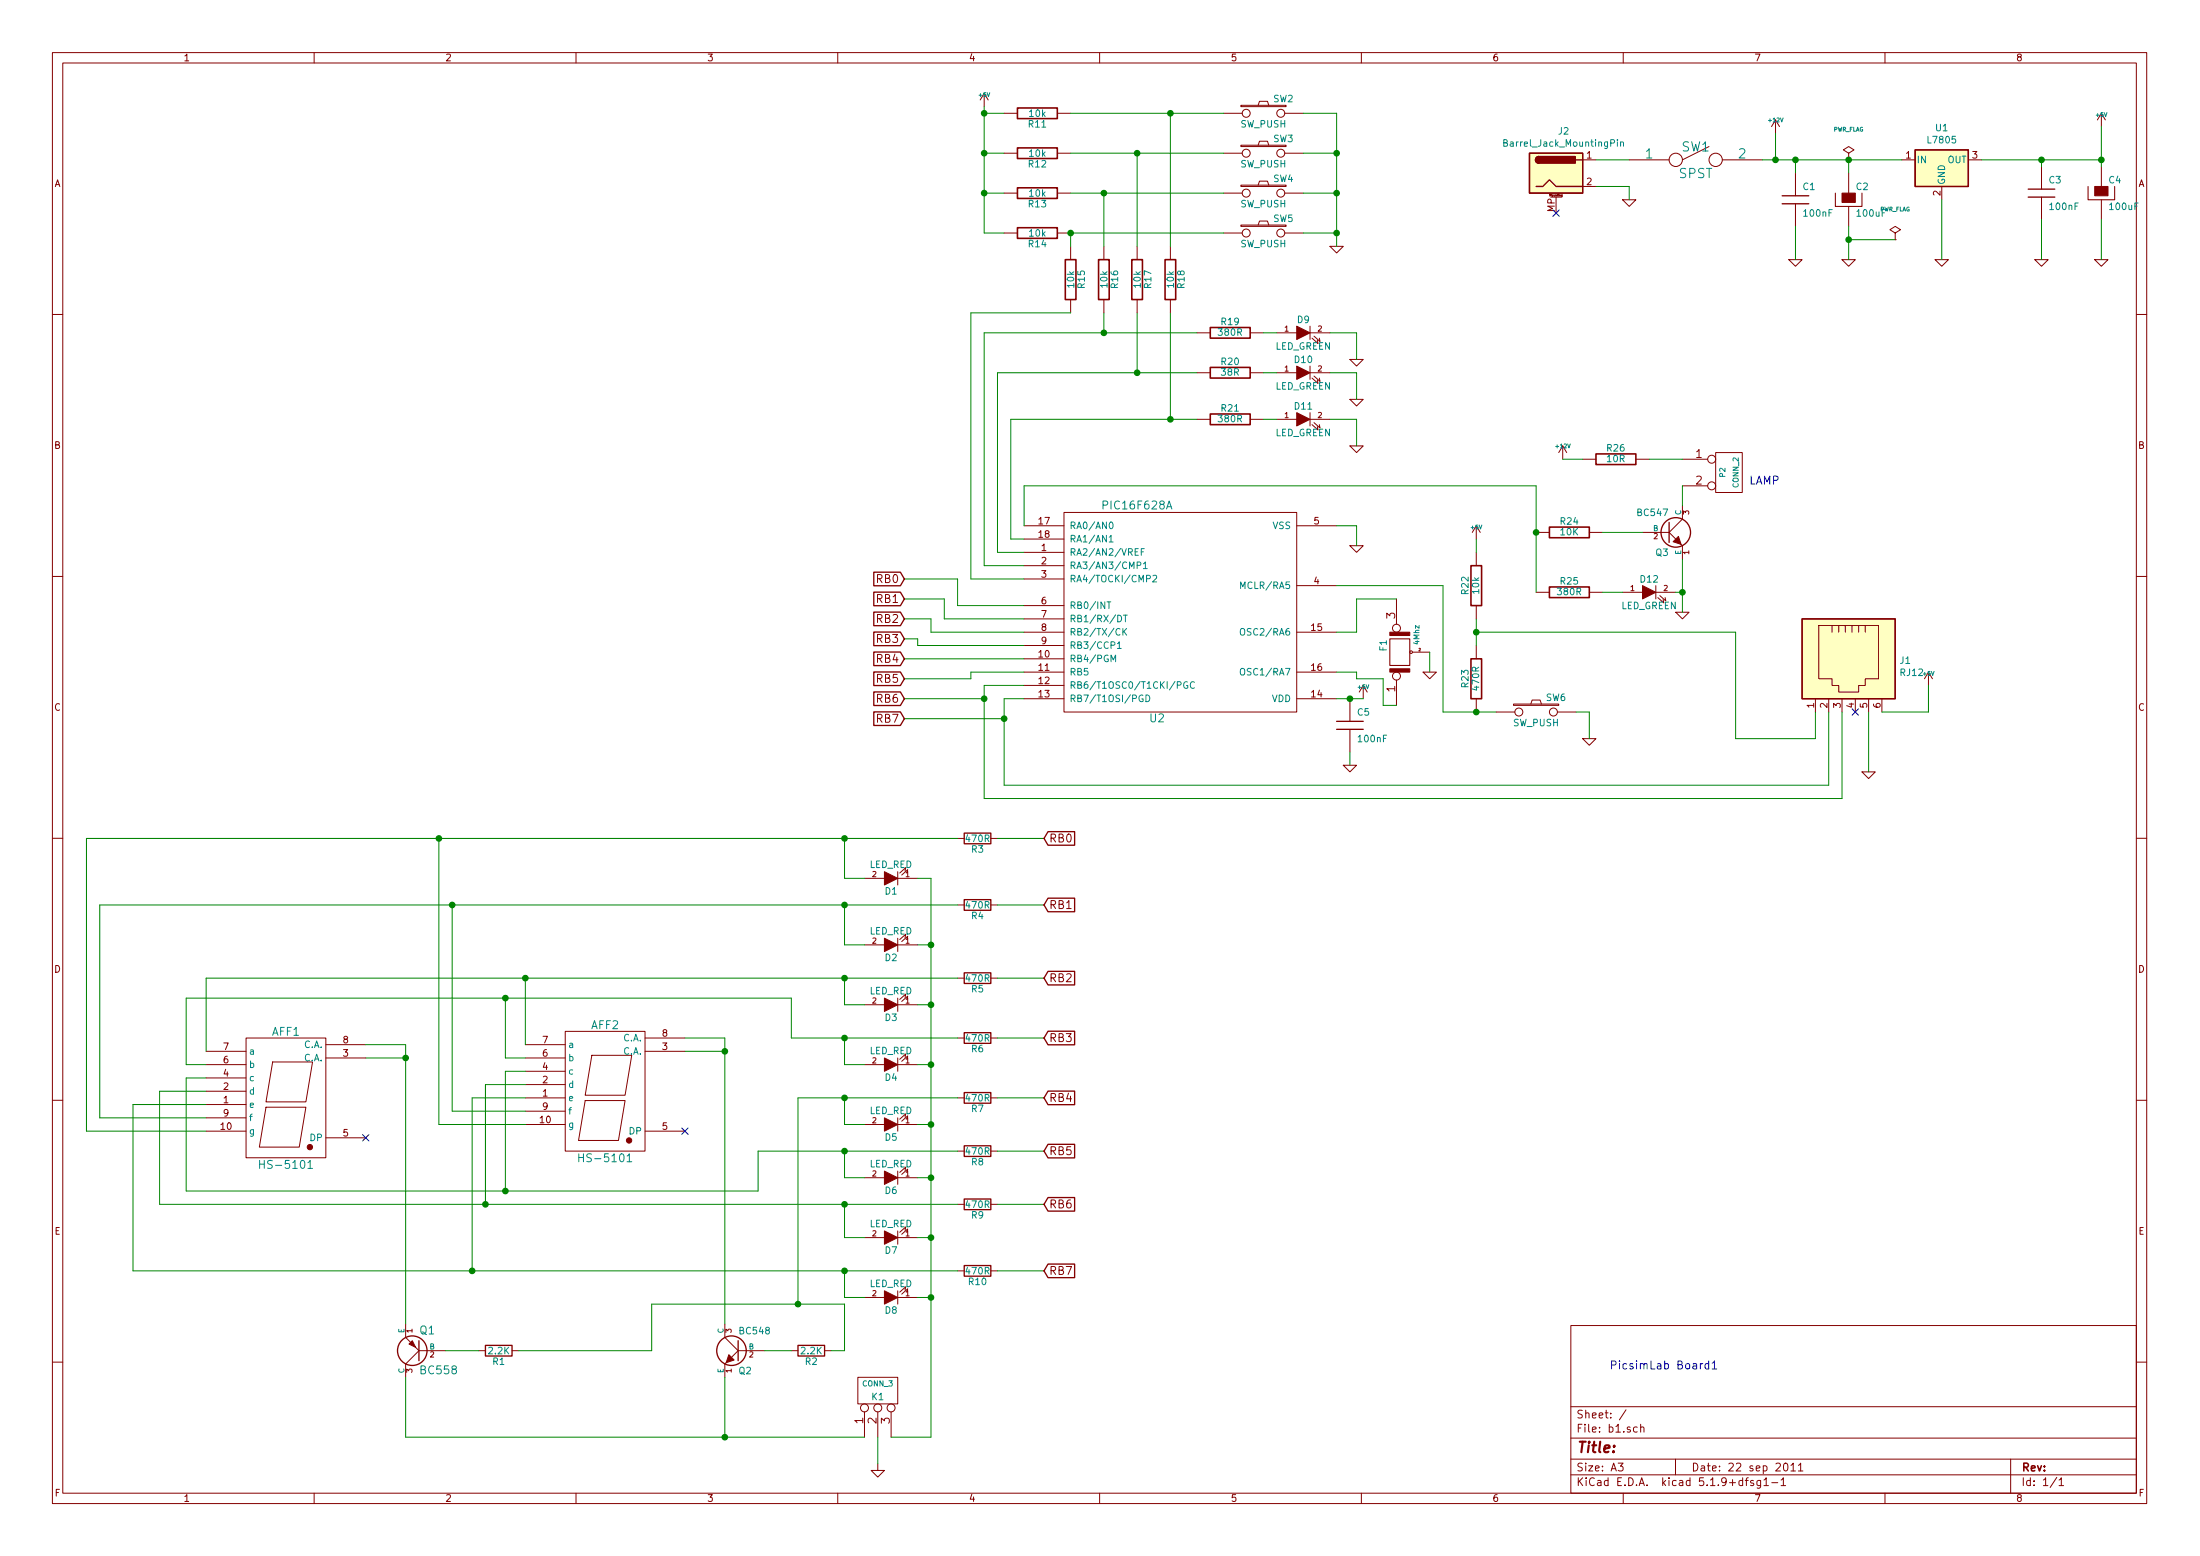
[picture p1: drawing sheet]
<svg xmlns="http://www.w3.org/2000/svg" width="420mm" height="297mm" viewBox="0 0 420 297" stroke-linecap="round" stroke-linejoin="round" font-family="sans-serif">
<g fill="none" stroke="#840000" stroke-width=".19">
<path d="M10 10h400v277h-400zM12 12h396v273.1h-396zM60 10v2M110 10v2M160 10v2M188 17.8l-.8 1.3M188 17.8v2.6M188 17.8l.7 1.3M210 10v2M260 10v2M310 10v2M360 10v2"/>
<path d="M191.8 36.9h2.5M191.8 21.6h2.5M191.8 29.2h2.5M201.9 36.9h2.6M201.9 21.6h2.6M201.9 29.2h2.6M233.7 36.9h3.5M233.7 21.6h3.5M233.7 29.2h3.5M237 20.1h8.6v.3h-8.6zM237 27.7h8.6v.3h-8.6zM237 35.3h8.6v.3h-8.6z"/>
<path d="M240.3 20.1l.2-.8h1.6l.2 .8M240.3 27.7l.2-.7h1.6l.2 .7M240.3 35.3l.2-.7h1.6l.2 .7M245.4 36.9h3.5M245.4 21.6h3.5M245.4 29.2h3.5M296.2 37.6h2M297.2 37.6v3.1M298.3 37.2v.4h-.1M298.3 37.2l-.1 .1 .1 .2M302.3 30.5h2.5M302.3 35.6h2.5"/>
<path d="M309.9 38.1h2.5l-1.3 1.3zM311.1 30.5h7.7M326.4 28l-5.1 2.5M328.9 30.5h7.6M339.1 22.9l-.8 1.3M339.1 22.9v2.5M339.1 22.9l.8 1.3M342.9 33.1v4.3M342.9 38.9v4.3M353.1 29.2l1-.6-1-.6-1.1 .6 1.1 .6v1.3M353.1 30.5h.1M353.1 33.1v3.8"/>
<path d="M353.1 39.4v3.8M363.2 30.5h2.6M370.8 35.6v2.5M375.9 30.5h2.6M389.9 31.8v4.3M389.9 37.6v4.3M401.3 21.6l-.7 1.3M401.3 21.6v2.6M401.3 31.8v3.8M401.3 38.1v3.8M401.3 21.6l.8 1.3M191.8 44.5h2.5"/>
<path d="M201.9 44.5h2.6M204.5 47v2.6M204.5 57.2v2.5M210.8 47v2.6M210.8 57.2v2.5M217.2 47v2.6M217.2 57.2v2.5M223.5 47v2.6M223.5 57.2v2.5M233.7 44.5h3.5M237 43h8.6v.2h-8.6zM240.3 43l.2-.8h1.6l.2 .8"/>
<path d="M245.4 44.5h3.5M254 47h2.5l-1.2 1.3zM341.6 49.6h2.6l-1.3 1.2zM351.8 49.6h2.5l-1.2 1.2zM361.9 44.5l1.1-.6-1.1-.7-1 .7 1 .6v1.3M361.9 45.8h.1M369.6 49.6h2.5l-1.3 1.2zM388.6 49.6h2.6l-1.3 1.2zM400 49.6h2.6l-1.3 1.2zM10 60h2M228.6 63.5h2.5M228.6 71.2h2.5"/>
<path d="M238.8 63.5h2.5M238.8 71.2h2.5M243.8 63.5h3.8M243.8 71.2h3.8M250.2 62.3v2.5M250.2 69.9v2.5M250.2 78.8v2.5M250.2 63.5h3.8M250.2 71.2h3.8M250.6 64.6l1.1 1-.1-.7M250.6 72.2l1.1 1-.1-.6M251 64.2l1.1 1-.1-.6"/>
<path d="M251 71.8l1.1 1-.1-.6M257.8 68.6h2.5l-1.2 1.3zM257.8 76.2h2.5l-1.2 1.3zM408 60h2M203.2 97.8h44.4v38.1h-44.4zM228.6 80h2.5M238.8 80h2.5M243.8 80h3.8M250.2 80h3.8M250.6 81.1l1.1 1-.1-.7M251 80.7l1.1 1-.1-.6M257.8 85.1h2.5l-1.2 1.3z"/>
<path d="M298.4 85.1l-.7 1.3M298.4 85.1v2.6M298.4 85.1l.8 1.3M302.3 87.7h2.5M312.4 87.7h2.6M321.3 87.7h4.8M321.3 92.7h4.8M321.3 96.6v2.5l-2.5 2.5M327.7 86.4h5v7.6h-5zM10 110h2M195.6 105.4h7.6M195.6 100.4h7.6"/>
<path d="M195.6 102.9h7.6M195.6 108h7.6M195.6 110.5h7.6M195.6 115.6h7.6M195.6 118.1h7.6M247.6 100.4h7.7M247.6 111.8h7.7M257.8 104.2h2.5l-1.2 1.2zM266.7 114.3v4.9M281.9 100.4l-.7 1.2M281.9 100.4v2.5M281.9 105.4v2.6"/>
<path d="M281.9 115.6v2.5M281.9 100.4l.8 1.2M293.4 101.6h2.5M293.4 113.1h2.5M303.5 101.6h2.6M303.5 113.1h2.6M309.9 113.1h3.8M313.7 101.6h5.1M316.2 111.8v2.5M316.2 113.1h3.8M316.6 114.1l1.2 1-.2-.6M317 113.7l1.1 1-.1-.6"/>
<path d="M318.8 101.6l1.2 1.3M320 116.9h2.6l-1.3 1.2zM321.1 103.9l.2 .3v2.5M347.3 119.4h11.5v10.2h-2.6v1.2h-1.2v1.3h-3.8v-1.3h-1.3v-1.2h-2.6zM349.9 119.4v1.3M351.2 119.4v1.3M352.4 119.4v1.3M353.7 119.4v1.3M355 119.4v1.3M356.2 119.4v1.3M408 110h2M195.6 125.8h7.6"/>
<path d="M195.6 128.3h7.6M195.6 130.8h7.6M195.6 133.4h7.6M195.6 120.7h7.6M195.6 123.2h7.6M247.6 128.3h7.7M247.6 133.4h7.7M247.6 120.7h7.7M257.8 133.4v4.3M257.8 139.2v4.3M260.3 130.8l-.7 1.3M260.3 130.8v2.6"/>
<path d="M260.3 130.8l.8 1.3M266.7 129.8v4.9M269.7 124.5h3.3M271.8 128.3h2.5l-1.3 1.3zM281.9 123.2v2.6M281.9 133.4v2.5M285.7 135.9h3.6M289.1 134.4h8.6v.3h-8.6zM292.4 134.4l.2-.8h1.5l.3 .8M297.4 135.9h3.6M346.7 133.4v2.5M349.2 133.4v2.5"/>
<path d="M351.8 133.4v2.5M354.3 133.4v2.5M356.9 133.4v2.5M359.4 133.4v2.5M368.3 128.3l-.8 1.3M368.3 128.3v2.5M368.3 128.3l.8 1.3M256.5 146.1h2.6l-1.3 1.3zM302.3 141h2.5l-1.3 1.3zM355.6 147.4h2.5l-1.2 1.2zM10 160h2M165.1 167.7h3.8"/>
<path d="M171.4 166.4v2.5M171.4 179.1v2.5M171.4 167.7h3.9M172.8 166.3l.2-.7-1.2 1.1M172.8 179l.2-.7-1.2 1.1M173.2 166.7l.2-.7-1.2 1M173.2 179.4l.2-.7-1.2 1M182.9 160.1h1.2M182.9 172.8h1.2M189.2 160.1h1.3M189.2 172.8h1.3M408 160h2"/>
<path d="M47 198.2h15.2v22.8h-15.2zM62.2 199.4h7.6M100.3 199.4h7.6M107.9 196.9h15.3v22.8h-15.3zM123.2 198.2h7.6M165.1 180.4h3.8M165.1 191.8h3.8M171.4 190.5v2.6M171.4 180.4h3.9M171.4 191.8h3.9M172.8 190.4l.2-.6-1.2 1M173.2 190.8l.2-.6-1.2 1"/>
<path d="M182.9 198.2h1.2M182.9 186.7h1.2M189.2 198.2h1.3M189.2 186.7h1.3M10 210h2M39.4 200.7h7.6M39.4 215.9h7.6M39.4 210.9h7.6M39.4 208.3h7.6M39.4 205.8h7.6M39.4 203.2h7.6M39.4 213.4h7.6"/>
<path d="M50.8 211.4h7.6l-1.3 7.6h-7.6zM52.1 202.7h7.6l-1.3 7.6h-7.6zM62.2 202h7.6M62.2 217.2h7.6M100.3 209.6h7.6M100.3 214.7h7.6M100.3 207h7.6M100.3 204.5h7.6M100.3 202h7.6M100.3 212.1h7.6M111.8 210.1h7.6l-1.3 7.6h-7.6zM113 201.5h7.6l-1.2 7.6h-7.6z"/>
<path d="M123.2 200.7h7.6M123.2 215.9h7.6M165.1 214.7h3.8M165.1 203.2h3.8M171.4 202v2.5M171.4 213.4v2.5M171.4 214.7h3.9M171.4 203.2h3.9M172.8 201.8l.2-.6-1.2 1M172.8 213.3l.2-.7-1.2 1.1M173.2 202.2l.2-.6-1.2 1M173.2 213.7l.2-.7-1.2 1"/>
<path d="M182.9 209.6h1.2M182.9 219.7h1.2M189.2 209.6h1.3M189.2 219.7h1.3M408 210h2M165.1 224.8h3.8M165.1 236.3h3.8M171.4 223.6v2.5M171.4 235v2.5M171.4 224.8h3.9M171.4 236.3h3.9M172.8 223.4l.2-.6-1.2 1"/>
<path d="M172.8 234.9l.2-.7-1.2 1M173.2 223.8l.2-.6-1.2 1M173.2 235.2l.2-.6-1.2 1M182.9 229.9h1.2M189.2 229.9h1.3M77.5 252.8v2.5l.9 .9M79.4 257.2l.6 .6M80 257.8h5.1M80 257.8l-2.5 2.6v2.5M91.4 257.8h1.3M97.8 257.8h1.3M138.4 252.8v2.5l2.6 2.5"/>
<path d="M141 257.8l-1.3 1.3M141 257.8h5M151.1 257.8h1.3M157.5 257.8h1.2M165.1 247.7h3.8M171.4 246.4v2.6M171.4 247.7h3.9M172.8 246.3l.2-.6-1.2 1M173.2 246.7l.2-.7-1.2 1.1M182.9 242.6h1.2M189.2 242.6h1.3M300 253h108v32.1h-108z"/>
<path d="M10 260h2M138.7 260.1l-.3 .3v2.5M163.8 262.9h7.6v5.1h-7.6zM165.1 269.5v4.9M167.6 279.4v1.3h1.3l-1.3 1.3-1.2-1.3h1.2M167.6 269.5v4.9M170.2 269.5v4.9M300 278.5h108M300 274.5h108M300 268.5h108M309 279.3h1l-.5 .6 .4 .1v.7l-.2 .1-.7-.1M310.5 269.1l-1.2 2"/>
<path d="M312.7 272.5l-.4-.1-.3 .3v.6l.3 .1 .4-.1M313.3 272.5l.2-.1 .4 .1 .1 .9M313.3 271.9v1.5M320 278.5v3M340.7 279.5l.4-.2a.94 .94 0 0 1 0 1.5l-.4-.3-.1-.6zM342 279.7l.5-.4v1.5M343.5 279.7l.4-.4v1.5M384 278.5v6.6M408 260h2M60 285.1v1.9M110 285.1v1.9M160 285.1v1.9"/>
<path d="M210 285.1v1.9M260 285.1v1.9M300 281.5h108M310 285.1v1.9M333.3 282.6h.6M333.9 282.1l-.4 .2v1.3M334.9 282.7l-.4-.1-.2 .2 .1 .2 .5 .2v.3h-.6M336.2 282.6v1.2l-.3 .3-.3-.1M336.2 282.7l-.4-.1-.3 .3 .1 .6 .2 .1 .4-.1M336.9 282.5l.4-.4v1.5M336.9 283.6h.8M338.4 283h1.1"/>
<path d="M340.2 282.5l.4-.4v1.5M340.2 283.6h.8M342 280.8h.9M343.5 280.8h.8M360 285.1v1.9M392.8 282l-1.3 2M393.2 282.5l.5-.4v1.5M393.2 283.6h.9"/>
<circle cx="238" cy="36.9" r=".76"/>
<circle cx="238" cy="21.6" r=".76"/>
<circle cx="238" cy="29.2" r=".76"/>
<circle cx="244.6" cy="36.9" r=".76"/>
<circle cx="244.6" cy="21.6" r=".76"/>
<circle cx="244.6" cy="29.2" r=".76"/>
<circle cx="320" cy="30.5" r="1.27"/>
<circle cx="327.7" cy="30.5" r="1.27"/>
<circle cx="238" cy="44.5" r=".76"/>
<circle cx="244.6" cy="44.5" r=".76"/>
<circle cx="326.9" cy="87.7" r=".76"/>
<circle cx="326.9" cy="92.7" r=".76"/>
<circle cx="266.7" cy="119.9" r=".76"/>
<circle cx="266.7" cy="129.1" r=".76"/>
<circle cx="269.5" cy="124.5" r=".25"/>
<circle cx="290.1" cy="135.9" r=".76"/>
<circle cx="296.7" cy="135.9" r=".76"/>
<circle cx="165.1" cy="268.8" r=".76"/>
<circle cx="167.6" cy="268.8" r=".76"/>
<circle cx="170.2" cy="268.8" r=".76"/>
</g>
<g fill="none" stroke="#840000" stroke-width=".3">
<path d="M194.3 35.9h7.6v2h-7.6zM194.3 20.6h7.6v2h-7.6zM194.3 28.2h7.6v2.1h-7.6zM194.3 43.5h7.6v2h-7.6zM203.5 49.6h2v7.6h-2zM209.8 49.6h2v7.6h-2zM216.2 49.6h2v7.6h-2zM222.5 49.6h2v7.6h-2zM231.1 62.5h7.7v2.1h-7.7zM231.1 70.1h7.7v2.1h-7.7zM231.1 79h7.7v2.1h-7.7zM304.8 86.7h7.6v2h-7.6z"/>
<path d="M280.9 108h2.1v7.6h-2.1zM295.9 112.1h7.6v2h-7.6zM295.9 100.6h7.6v2.1h-7.6zM280.9 125.8h2.1v7.6h-2.1z"/>
</g>
<g fill="none" stroke="#840000" stroke-width=".25">
<path d="M292.1 29.2h10.2v7.7h-10.2zM293.4 35.6h1.2l1.3-1.3 1.3 1.3h5.1M293.9 29.9a.63 .63 0 0 0-.7 .6 .63 .63 0 0 0 .7 .7M301 30.5h1.3M340.4 38.9h5M340.4 37.4h5M365.8 28.6h10.1v7h-10.1zM387.3 37.6h5.1M387.3 36.1h5.1M318.8 99.7v3.8M166.9 116.9h5.1l.7 1.2-.7 1.3h-5.1zM166.9 109.2h5.1l.7 1.3-.7 1.3h-5.1z"/>
<path d="M166.9 113h5.1l.7 1.3-.7 1.3h-5.1zM344.2 118.1h17.7v15.3h-17.7zM166.9 120.7h5.1l.7 1.3-.7 1.3h-5.1zM166.9 124.5h5.1l.7 1.3-.7 1.3h-5.1zM166.9 128.3h5.1l.7 1.3-.7 1.3h-5.1zM166.9 132.1h5.1l.7 1.3-.7 1.3h-5.1zM166.9 135.9h5.1l.7 1.3-.7 1.3h-5.1zM255.3 139.2h5M255.3 137.7h5M184.1 159h5.1v2.1h-5.1zM200.2 158.8h5v2.6h-5l-.8-1.3zM184.1 171.7h5.1v2.1h-5.1z"/>
<path d="M200.2 171.5h5v2.6h-5l-.8-1.3zM184.1 197.1h5.1v2.1h-5.1zM184.1 185.7h5.1v2h-5.1zM200.2 196.9h5v2.6h-5l-.8-1.3zM200.2 185.4h5v2.6h-5l-.8-1.3zM184.1 218.7h5.1v2.1h-5.1zM184.1 208.6h5.1v2h-5.1zM200.2 218.5h5v2.5h-5l-.8-1.3zM200.2 208.3h5v2.6h-5l-.8-1.3zM184.1 228.9h5.1v2h-5.1zM200.2 228.6h5v2.6h-5l-.8-1.3zM92.7 256.8h5.1v2.1h-5.1z"/>
<path d="M141 255.9v3.9M152.4 256.8h5.1v2.1h-5.1zM184.1 241.6h5.1v2h-5.1zM200.2 241.3h5v2.6h-5l-.8-1.3z"/>
<circle cx="320" cy="101.6" r="2.82"/>
<circle cx="78.7" cy="257.8" r="2.82"/>
<circle cx="139.7" cy="257.8" r="2.82"/>
</g>
<g fill="#840000" stroke="#840000" stroke-width=".19">
<path d="M319.5 103.4l1-1 .6 1.5z"/>
<path d="M313.7 111.8l2.5 1.3-2.5 1.2z"/>
<path d="M400 35.6h2.6v1.8h-2.6z"/>
<path d="M351.8 36.9h2.5v1.7h-2.5z"/>
<path d="M265.4 127.7h3.8v.6h-3.8z"/>
<path d="M265.4 120.7h3.8v.6h-3.8z"/>
<path d="M247.6 62.3l2.6 1.2-2.6 1.3z"/>
<path d="M247.6 69.9l2.6 1.3-2.6 1.2z"/>
<path d="M247.6 78.8l2.6 1.2-2.6 1.3z"/>
<path d="M168.9 166.4l2.5 1.3-2.5 1.2z"/>
<path d="M139.2 258.6l1 1-1.5 .5z"/>
<path d="M78.1 256.6l.6-.7 .7 1.3z"/>
<path d="M168.9 179.1l2.5 1.3-2.5 1.2z"/>
<path d="M168.9 190.5l2.5 1.3-2.5 1.3z"/>
<path d="M168.9 202l2.5 1.2-2.5 1.3z"/>
<path d="M168.9 223.6l2.5 1.2-2.5 1.3z"/>
<path d="M168.9 213.4l2.5 1.3-2.5 1.2z"/>
<path d="M168.9 246.4l2.5 1.3-2.5 1.3z"/>
<path d="M168.9 235l2.5 1.3-2.5 1.2z"/>
<circle cx="120.1" cy="217.7" r=".51"/>
<circle cx="59.2" cy="219" r=".51"/>
</g>
<path d="M350.5 36.9v2.5h5.1v-2.5M398.8 35.6v2.5h5.1v-2.5M265.4 122h3.8v5h-3.8z" fill="none" stroke="#840000" stroke-width=".2"/>
<g fill="none" stroke="#008484" stroke-width=".19">
<path d="M287.2 27.3l.5-.1 .2-.2-.1-.2-.6-.1v1.2h.5l.2-.1v-.3l-.3-.2M308.9 26.7v.1M308.9 27.1v.8M309.5 27.2l.2-.1h.3l.1 .8M309.5 27.1v.8M212 99.8l.1-.1a.67 .67 0 0 1 .5 .6 .67 .67 0 0 1-.5 .6l-.3-.5zM211.4 114.9h.7M211.8 114.9v1.3M211.8 102.6l.4-.4v1.3M211.8 103.5h.8M213.5 117.4a.64 .64 0 0 1 .7 .7 .64 .64 0 0 1-.7 .6zM214.5 120v1.2"/>
<path d="M214.6 117.4h.7M214.9 117.4v1.3M215.2 120l-.7 .7M217.2 107.9l.6-.1v-.4l-.6-.1v1.2M217.4 104.7h-.6v1.3h.6M218 105.3h.4M218.4 107.6l.3-.3v1.2M218.4 108.5h.7M218.5 104.7h-.5v1.3M219 110.5l.6-.1 .1-.2-.1-.3-.6-.1v1.3M220.2 109.9l.5-.1 .2 .4-.8 .9h.8M236.9 112.4v-1.3l.5 .9 .4-.9v1.3"/>
<path d="M212.2 126.3v-1.2l.4 .9 .5-.9v1.2M213.4 122.9l.4-.4v1.3M213.4 123.8h.7M214.6 120.5l.6 .7M218.3 132.8a.59 .59 0 0 0-.8 .5 .59 .59 0 0 0 .8 .6v-.5h-.2M218.8 132.7a.64 .64 0 0 1 .8 .6 .64 .64 0 0 1-.8 .6zM224.8 130.8l.7-.1 .1-.1-.1-.3-.7-.2v1.3M226.8 130.2a.59 .59 0 0 0-.7 .6 .59 .59 0 0 0 .7 .6v-.5h-.2M228.1 130.3a.51 .51 0 0 0-.6 0 .51 .51 0 0 0-.2 .6l.3 .5 .5-.1M236.9 120.2l.3-.2a.45 .45 0 0 1 .5 .4v.7l-.5 .1-.3-.1zM236.9 127.8l.3-.2a.45 .45 0 0 1 .5 .4v.7l-.5 .2-.3-.2zM49.6 221.5v1.5"/>
<path d="M49.6 222.2h.9M58.8 222l.4-.5v1.5M58.8 223h.9M110.5 220.3v1.5M110.5 221h.9M119.8 220.7l.4-.4v1.5M119.8 221.8h.8"/>
</g>
<g fill="#ffffc2" stroke="#ffffc2" stroke-width=".19">
<path d="M344.2 118.1h17.7v15.3h-17.7z"/>
<path d="M292.1 29.2h10.2v7.7h-10.2z"/>
<path d="M365.8 28.6h10.1v7h-10.1z"/>
</g>
<g fill="#840000" stroke="#840000" stroke-width=".25">
<path d="M293.4 30.1l.5-.2v1.3a.64 .64 0 0 1-.6-.4 .64 .64 0 0 1 .1-.7z"/>
<path d="M293.9 29.9h7v1.3h-7z"/>
<path d="M80 255.9v3.9z"/>
</g>
<g fill="none" stroke="#008400" stroke-width=".19">
<path d="M188 21.6h3.8M188 36.9h3.8M188 20.4v24.1h3.8M188 29.2h3.8M204.5 21.6h29.2M204.5 36.9h29.2M204.5 29.2h29.2M210.8 36.9v10.1M217.2 29.2v17.8M223.5 21.6v25.4M248.9 21.6h6.4v25.4M248.9 36.9h6.4"/>
<path d="M248.9 29.2h6.4M304.8 30.5h6.3M304.8 35.6h6.3v2.5M336.5 30.5h26.7M339.1 25.4v5.1M342.9 30.5v2.6M353.1 30.5v2.6M370.8 38.1v11.5M378.5 30.5h22.8M389.9 30.5v1.3M401.3 24.2v7.6M204.5 59.7h-19.1v50.8h10.2"/>
<path d="M210.8 59.7v3.8M217.2 59.7v11.5M223.5 59.7v20.3M233.7 44.5h-29.2v2.5M248.9 44.5h6.4M342.9 43.2v6.4M353.1 43.2v6.4M353.1 45.8h8.8M389.9 41.9v7.7M401.3 41.9v7.7M228.6 63.5h-40.6v44.5h7.6M228.6 71.2h-38.1v34.2h5.1"/>
<path d="M241.3 63.5h2.5M241.3 71.2h2.5M254 63.5h5.1v5.1M254 71.2h5.1v5M228.6 80h-35.6v22.9h2.6M241.3 80h2.5M254 80h5.1v5.1M298.4 87.7h3.9M315 87.7h6.3M321.3 92.7v3.9M172.7 114.3h7.6v3.8h15.3M172.7 118.1h5.1v2.6h17.8"/>
<path d="M172.7 110.5h10.2v5.1h12.7M195.6 100.4v-7.7h97.8v20.4M255.3 111.8h20.3v24.1h10.1M255.3 100.4h3.8v3.8M266.7 114.3h-7.6v6.4h-3.8M281.9 102.9v2.5M281.9 118.1v5.1M306.1 113.1h3.8M306.1 101.6h7.6M320 113.1h1.3M321.3 106.7v10.2M172.7 133.4h15.3"/>
<path d="M172.7 122h2.6v1.2h20.3M172.7 125.8h22.9M172.7 137.2h19.1M195.6 133.4h-3.8v16.5h157.4v-14M195.6 130.8h-7.6v21.6h163.8v-16.5M195.6 128.3h-10.2v1.3h-12.7M255.3 128.3h3.8v1.3h5.1v5.1h2.5M255.3 133.4h5M273 124.5v3.8M281.9 120.7h49.6v20.3h15.2v-5.1M301 135.9h2.5v5.1M356.9 135.9v11.5"/>
<path d="M368.3 130.8v5.1h-8.9M257.8 143.5v2.6M83.8 160.1v54.6h16.5M86.4 172.8v39.3h13.9M161.3 160.1v7.6h3.8M161.3 172.8v7.6h3.8M175.3 167.7h2.5v106.7h-7.6M182.9 172.8h-163.9v40.6h20.4M182.9 160.1h-166.4v55.8h22.9M190.5 172.8h8.9M190.5 160.1h8.9M69.8 199.4h7.7v53.4"/>
<path d="M96.5 190.5v11.5h3.8M100.3 186.7v12.7M130.8 198.2h7.6v54.6M161.3 186.7v5.1h3.8M161.3 198.2v5h3.8M175.3 191.8h2.5M175.3 180.4h2.5M182.9 198.2h-31.8v-7.7h-115.5v12.7h3.8M182.9 186.7h-143.5v14M190.5 198.2h8.9M190.5 186.7h8.9M39.4 205.8h-3.8v21.6h109.2v-7.7h38.1"/>
<path d="M39.4 210.9h-14v31.7h157.5M39.4 208.3h-8.9v21.6h152.4M69.8 202h7.7M100.3 204.5h-3.8v22.9M100.3 207h-7.6v22.9M100.3 209.6h-10.1v33M130.8 200.7h7.6M161.3 209.6v5.1h3.8M161.3 219.7v5.1h3.8M175.3 214.7h2.5M175.3 203.2h2.5M182.9 209.6h-30.5v39.4"/>
<path d="M190.5 209.6h8.9M190.5 219.7h8.9M161.3 229.9v6.4h3.8M175.3 236.3h2.5M175.3 224.8h2.5M190.5 229.9h8.9M85.1 257.8h6.3M99.1 257.8h25.4v-8.8h36.8v8.8h-2.6M146 257.8h5.1M161.3 242.6v5.1h3.8M175.3 247.7h2.5M190.5 242.6h8.9"/>
<path d="M77.5 262.9v11.5h87.6M138.4 262.9v11.5M167.6 274.4v5"/>
</g>
<path d="M326.3 259.8v1.5M325.2 260.3l-.5 .3M326.3 260.4l-.4-.1-.3 .3 .2 .7h.5M327 260.2l.4-.4v1.5M327 261.3h.9" fill="none" stroke="#0000c2" stroke-width=".19"/>
<g fill="#008400" stroke="#008400" stroke-width=".25">
<circle cx="257.8" cy="133.4" r=".51"/>
<circle cx="223.5" cy="80" r=".51"/>
<circle cx="353.1" cy="45.8" r=".51"/>
<circle cx="188" cy="133.4" r=".51"/>
<circle cx="281.9" cy="120.7" r=".51"/>
<circle cx="217.2" cy="29.2" r=".51"/>
<circle cx="188" cy="21.6" r=".51"/>
<circle cx="188" cy="36.9" r=".51"/>
<circle cx="255.3" cy="29.2" r=".51"/>
<circle cx="255.3" cy="44.5" r=".51"/>
<circle cx="204.5" cy="44.5" r=".51"/>
<circle cx="177.8" cy="236.3" r=".51"/>
<circle cx="217.2" cy="71.2" r=".51"/>
<circle cx="177.8" cy="214.7" r=".51"/>
<circle cx="177.8" cy="191.8" r=".51"/>
<circle cx="210.8" cy="36.9" r=".51"/>
<circle cx="83.8" cy="160.1" r=".51"/>
<circle cx="161.3" cy="209.6" r=".51"/>
<circle cx="152.4" cy="249" r=".51"/>
<circle cx="77.5" cy="202" r=".51"/>
<circle cx="138.4" cy="200.7" r=".51"/>
<circle cx="293.4" cy="101.6" r=".51"/>
<circle cx="223.5" cy="21.6" r=".51"/>
<circle cx="92.7" cy="229.9" r=".51"/>
<circle cx="321.3" cy="113.1" r=".51"/>
<circle cx="138.4" cy="274.4" r=".51"/>
<circle cx="96.5" cy="227.4" r=".51"/>
<circle cx="188" cy="29.2" r=".51"/>
<circle cx="96.5" cy="190.5" r=".51"/>
<circle cx="161.3" cy="198.2" r=".51"/>
<circle cx="255.3" cy="36.9" r=".51"/>
<circle cx="161.3" cy="186.7" r=".51"/>
<circle cx="161.3" cy="172.8" r=".51"/>
<circle cx="210.8" cy="63.5" r=".51"/>
<circle cx="161.3" cy="160.1" r=".51"/>
<circle cx="100.3" cy="186.7" r=".51"/>
<circle cx="90.2" cy="242.6" r=".51"/>
<circle cx="339.1" cy="30.5" r=".51"/>
<circle cx="161.3" cy="242.6" r=".51"/>
<circle cx="281.9" cy="135.9" r=".51"/>
<circle cx="161.3" cy="229.9" r=".51"/>
<circle cx="161.3" cy="219.7" r=".51"/>
<circle cx="353.1" cy="30.5" r=".51"/>
<circle cx="401.3" cy="30.5" r=".51"/>
<circle cx="191.8" cy="137.2" r=".51"/>
<circle cx="389.9" cy="30.5" r=".51"/>
<circle cx="177.8" cy="247.7" r=".51"/>
<circle cx="177.8" cy="224.8" r=".51"/>
<circle cx="86.4" cy="172.8" r=".51"/>
<circle cx="177.8" cy="203.2" r=".51"/>
<circle cx="177.8" cy="180.4" r=".51"/>
<circle cx="342.9" cy="30.5" r=".51"/>
</g>
<path d="M296.6 40.1l1.2 1.2M297.8 40.1l-1.2 1.2M353.7 135.3l1.2 1.2M354.9 135.3l-1.2 1.2M69.2 216.6l1.3 1.2M70.5 216.6l-1.3 1.2M130.2 215.3l1.2 1.2M131.4 215.3l-1.2 1.2" fill="none" stroke="#000084" stroke-width=".19"/>
<text font-size="2.8" fill="#840000" x="301" y="277.3">Title:</text>
<g font-size="2.5" fill="#008484">
<text x="321.2" y="28.9">SW1</text>
<text x="314.3" y="30.3">1</text>
<text x="320.6" y="34">SPST</text>
<text x="332.1" y="30.3">2</text>
</g>
<g font-size="2.1" fill="#840000">
<text x="323.9" y="87.4">1</text>
<text x="323.9" y="92.5">2</text>
<text x="167.6" y="111.3">RB0</text>
<text x="167.6" y="118.9">RB2</text>
<text x="167.6" y="115.1">RB1</text>
<text x="266.4" y="118.1" transform="rotate(-90 266.4 118.1)">3</text>
<text x="167.6" y="122.7">RB3</text>
<text x="167.6" y="126.5">RB4</text>
<text x="167.6" y="130.3">RB5</text>
<text x="167.6" y="134.1">RB6</text>
<text x="167.6" y="138">RB7</text>
<text x="266.4" y="132.1" transform="rotate(-90 266.4 132.1)">1</text>
<text x="200.3" y="160.8">RB0</text>
<text x="200.3" y="173.5">RB1</text>
<text x="200.3" y="187.5">RB2</text>
<text x="200.3" y="198.9">RB3</text>
<text x="200.3" y="210.3">RB4</text>
<text x="200.3" y="220.5">RB5</text>
<text x="200.3" y="230.7">RB6</text>
<text x="200.3" y="243.4">RB7</text>
<text x="164.8" y="271.8" transform="rotate(-90 164.8 271.8)">1</text>
<text x="167.4" y="271.8" transform="rotate(-90 167.4 271.8)">2</text>
<text x="169.9" y="271.8" transform="rotate(-90 169.9 271.8)">3</text>
<text x="301" y="273.5">File: b1.sch</text>
<text x="301" y="270.8">Sheet: /</text>
<text x="301" y="280.9">Size: A3</text>
<text x="323" y="280.9">Date: 22 sep 2011</text>
<text x="386" y="280.9">Rev:</text>
<text x="301" y="283.7">KiCad E.D.A. kicad 5.1.9+dfsg1-1</text>
<text x="386" y="283.7">Id: 1/1</text>
</g>
<g font-size="2.1" fill="#0000c2">
<text x="334" y="92.5">LAMP</text>
<text x="307.3" y="261.4">PicsimLab Board1</text>
</g>
<g font-size="2.1" fill="#008484">
<text x="211" y="97.2">PIC16F628A</text>
<text x="219.6" y="137.9">U2</text>
<text x="52" y="197.7">AFF1</text>
<text x="112.9" y="196.5">AFF2</text>
<text x="111.4" y="221.9">HS-5101</text>
<text x="50.4" y="223.1">HS-5101</text>
<text x="80.2" y="254.7">Q1</text>
<text x="80.5" y="262.3">BC558</text>
</g>
<g font-size="1.8" fill="#840000">
<text x="35" y="11.7">1</text>
<text x="85" y="11.7">2</text>
<text x="135" y="11.7">3</text>
<text x="185" y="11.7">4</text>
<text x="235" y="11.7">5</text>
<text x="285" y="11.7">6</text>
<text x="335" y="11.7">7</text>
<text x="385" y="11.7">8</text>
<text x="10.4" y="35.7">A</text>
<text x="303" y="30.3">1</text>
<text x="303" y="35.3">2</text>
<text x="364" y="30.3">1</text>
<text x="376.7" y="30.3">3</text>
<text x="408.4" y="35.7">A</text>
<text x="296.9" y="40.5" transform="rotate(-90 296.9 40.5)">MP</text>
<text x="370.6" y="37.3" transform="rotate(-90 370.6 37.3)">2</text>
<text x="10.4" y="85.7">B</text>
<text x="408.4" y="85.7">B</text>
<text x="198.4" y="100.1">17</text>
<text x="251" y="100.1">5</text>
<text x="198.4" y="102.7">18</text>
<text x="198.9" y="105.2">1</text>
<text x="198.9" y="107.7">2</text>
<text x="198.9" y="110.3">3</text>
<text x="251" y="111.5">4</text>
<text x="198.9" y="115.4">6</text>
<text x="198.9" y="117.9">7</text>
<text x="198.4" y="125.5">10</text>
<text x="198.9" y="120.4">8</text>
<text x="198.9" y="123">9</text>
<text x="250.5" y="120.4">15</text>
<text x="198.4" y="128.1">11</text>
<text x="198.4" y="130.6">12</text>
<text x="250.5" y="128.1">16</text>
<text x="10.4" y="135.7">C</text>
<text x="198.4" y="133.1">13</text>
<text x="250.5" y="133.1">14</text>
<text x="346.5" y="135.1" transform="rotate(-90 346.5 135.1)">1</text>
<text x="349" y="135.1" transform="rotate(-90 349 135.1)">2</text>
<text x="351.5" y="135.1" transform="rotate(-90 351.5 135.1)">3</text>
<text x="354.1" y="135.1" transform="rotate(-90 354.1 135.1)">4</text>
<text x="356.6" y="135.1" transform="rotate(-90 356.6 135.1)">5</text>
<text x="359.2" y="135.1" transform="rotate(-90 359.2 135.1)">6</text>
<text x="408.4" y="135.7">C</text>
<text x="10.4" y="185.7">D</text>
<text x="408.4" y="185.7">D</text>
<text x="126.5" y="197.9">8</text>
<text x="42.7" y="203">6</text>
<text x="42.7" y="200.4">7</text>
<text x="65.6" y="201.7">3</text>
<text x="65.6" y="199.2">8</text>
<text x="103.7" y="201.7">6</text>
<text x="103.7" y="199.2">7</text>
<text x="126.5" y="200.4">3</text>
<text x="42.7" y="208.1">2</text>
<text x="42.7" y="205.5">4</text>
<text x="103.7" y="209.3">1</text>
<text x="103.7" y="206.8">2</text>
<text x="103.7" y="204.3">4</text>
<text x="42.2" y="215.7">10</text>
<text x="42.7" y="210.6">1</text>
<text x="42.7" y="213.1">9</text>
<text x="103.2" y="214.4">10</text>
<text x="103.7" y="211.9">9</text>
<text x="126.5" y="215.7">5</text>
<text x="65.6" y="217">5</text>
<text x="10.4" y="235.7">E</text>
<text x="408.4" y="235.7">E</text>
<text x="10.5" y="285.7">F</text>
<text x="35" y="286.7">1</text>
<text x="85" y="286.7">2</text>
<text x="135" y="286.7">3</text>
<text x="185" y="286.7">4</text>
<text x="235" y="286.7">5</text>
<text x="285" y="286.7">6</text>
<text x="335" y="286.7">7</text>
<text x="385" y="286.7">8</text>
<text x="408.5" y="285.7">F</text>
</g>
<g font-size="1.8" fill="#008484">
<text x="196.6" y="22.3">10k</text>
<text x="243.2" y="19.5">SW2</text>
<text x="196.5" y="24.3">R11</text>
<text x="196.6" y="29.9">10k</text>
<text x="236.9" y="24.3">SW_PUSH</text>
<text x="243.2" y="27.1">SW3</text>
<text x="287.8" y="28">Barrel_Jack_MountingPin</text>
<text x="297.7" y="25.7">J2</text>
<text x="368.4" y="27.4">L7805</text>
<text x="369.7" y="25.1">U1</text>
<text x="196.5" y="32">R12</text>
<text x="236.9" y="32">SW_PUSH</text>
<text x="243.2" y="34.8">SW4</text>
<text x="366" y="31.2">IN</text>
<text x="371.5" y="35.3" transform="rotate(-90 371.5 35.3)">GND</text>
<text x="371.9" y="31.2">OUT</text>
<text x="391.4" y="35">C3</text>
<text x="402.8" y="35">C4</text>
<text x="196.5" y="39.6">R13</text>
<text x="196.6" y="37.6">10k</text>
<text x="236.9" y="39.6">SW_PUSH</text>
<text x="344.4" y="36.3">C1</text>
<text x="344.6" y="41.4">100nF</text>
<text x="354.5" y="36.3">C2</text>
<text x="354.8" y="41.4">100uF</text>
<text x="391.6" y="40.1">100nF</text>
<text x="403" y="40.1">100uF</text>
<text x="196.5" y="47.2">R14</text>
<text x="196.6" y="45.2">10k</text>
<text x="236.9" y="47.2">SW_PUSH</text>
<text x="243.2" y="42.4">SW5</text>
<text x="205.2" y="54.8" transform="rotate(-90 205.2 54.8)">10k</text>
<text x="207.2" y="55" transform="rotate(-90 207.2 55)">R15</text>
<text x="211.5" y="54.8" transform="rotate(-90 211.5 54.8)">10k</text>
<text x="213.5" y="55" transform="rotate(-90 213.5 55)">R16</text>
<text x="217.9" y="54.8" transform="rotate(-90 217.9 54.8)">10k</text>
<text x="219.9" y="55" transform="rotate(-90 219.9 55)">R17</text>
<text x="224.2" y="54.8" transform="rotate(-90 224.2 54.8)">10k</text>
<text x="226.2" y="55" transform="rotate(-90 226.2 55)">R18</text>
<text x="232.8" y="64.1">380R</text>
<text x="233.3" y="62.1">R19</text>
<text x="247.8" y="61.7">D9</text>
<text x="233.3" y="69.7">R20</text>
<text x="233.3" y="71.7">38R</text>
<text x="243.5" y="66.8">LED_GREEN</text>
<text x="247.3" y="69.3">D10</text>
<text x="243.5" y="74.4">LED_GREEN</text>
<text x="232.8" y="80.6">380R</text>
<text x="233.3" y="78.6">R21</text>
<text x="243.5" y="83.3">LED_GREEN</text>
<text x="247.3" y="78.2">D11</text>
<text x="307" y="86.2">R26</text>
<text x="307" y="88.2">10R</text>
<text x="204.2" y="101">RA0/AN0</text>
<text x="243.1" y="101">VSS</text>
<text x="298.1" y="100.2">R24</text>
<text x="312.9" y="98.5">BC547</text>
<text x="204.2" y="106.1">RA2/AN2/VREF</text>
<text x="204.2" y="103.5">RA1/AN1</text>
<text x="298.1" y="102.2">10K</text>
<text x="316.3" y="106.1">Q3</text>
<text x="204.2" y="108.6">RA3/AN3/CMP1</text>
<text x="204.2" y="111.2">RA4/TOCKI/CMP2</text>
<text x="237.5" y="112.4">MCLR/RA5</text>
<text x="280.5" y="113.4" transform="rotate(-90 280.5 113.4)">R22</text>
<text x="282.5" y="113.3" transform="rotate(-90 282.5 113.3)">10k</text>
<text x="297.6" y="113.6">380R</text>
<text x="298.1" y="111.6">R25</text>
<text x="313.3" y="111.2">D12</text>
<text x="204.2" y="116.2">RB0/INT</text>
<text x="204.2" y="118.8">RB1/RX/DT</text>
<text x="309.5" y="116.3">LED_GREEN</text>
<text x="204.2" y="121.3">RB2/TX/CK</text>
<text x="204.2" y="123.9">RB3/CCP1</text>
<text x="237.8" y="121.3">OSC2/RA6</text>
<text x="264.8" y="124.2" transform="rotate(-90 264.8 124.2)">F1</text>
<text x="204.2" y="126.4">RB4/PGM</text>
<text x="204.2" y="128.9">RB5</text>
<text x="204.2" y="131.5">RB6/T1OSC0/T1CKI/PGC</text>
<text x="237.8" y="128.9">OSC1/RA7</text>
<text x="280.5" y="131.2" transform="rotate(-90 280.5 131.2)">R23</text>
<text x="282.5" y="131.7" transform="rotate(-90 282.5 131.7)">470R</text>
<text x="362.9" y="126.7">J1</text>
<text x="363" y="129">RJ12</text>
<text x="204.2" y="134">RB7/T1OSI/PGD</text>
<text x="242.9" y="134">VDD</text>
<text x="259.3" y="136.6">C5</text>
<text x="295.3" y="133.8">SW6</text>
<text x="259.5" y="141.7">100nF</text>
<text x="289" y="138.6">SW_PUSH</text>
<text x="184.6" y="160.7">470R</text>
<text x="166" y="165.7">LED_RED</text>
<text x="185.6" y="162.8">R3</text>
<text x="169.1" y="170.8">D1</text>
<text x="184.6" y="173.4">470R</text>
<text x="166" y="178.4">LED_RED</text>
<text x="185.6" y="175.5">R4</text>
<text x="169.1" y="183.5">D2</text>
<text x="166" y="189.8">LED_RED</text>
<text x="184.6" y="187.4">470R</text>
<text x="185.6" y="189.4">R5</text>
<text x="169.1" y="194.9">D3</text>
<text x="47.5" y="203.9">b</text>
<text x="47.5" y="201.3">a</text>
<text x="58.2" y="202.6">C.A.</text>
<text x="58.2" y="200.1">C.A.</text>
<text x="108.5" y="202.6">b</text>
<text x="108.5" y="200.1">a</text>
<text x="119.2" y="201.3">C.A.</text>
<text x="119.2" y="198.8">C.A.</text>
<text x="166" y="201.3">LED_RED</text>
<text x="184.6" y="198.8">470R</text>
<text x="185.6" y="200.9">R6</text>
<text x="47.5" y="209">d</text>
<text x="47.5" y="206.4">c</text>
<text x="108.5" y="207.7">d</text>
<text x="108.5" y="205.1">c</text>
<text x="169.1" y="206.3">D4</text>
<text x="47.5" y="211.5">e</text>
<text x="47.5" y="214">f</text>
<text x="108.5" y="210.2">e</text>
<text x="108.5" y="215.3">g</text>
<text x="108.5" y="212.8">f</text>
<text x="166" y="212.7">LED_RED</text>
<text x="184.6" y="210.3">470R</text>
<text x="185.6" y="212.3">R7</text>
<text x="47.5" y="216.6">g</text>
<text x="59.3" y="217.8">DP</text>
<text x="120.2" y="216.6">DP</text>
<text x="169.1" y="217.8">D5</text>
<text x="184.6" y="220.4">470R</text>
<text x="166" y="222.8">LED_RED</text>
<text x="169.1" y="227.9">D6</text>
<text x="185.6" y="222.5">R8</text>
<text x="184.6" y="230.6">470R</text>
<text x="185.6" y="232.6">R9</text>
<text x="166" y="234.3">LED_RED</text>
<text x="169.1" y="239.4">D7</text>
<text x="166" y="245.7">LED_RED</text>
<text x="184.6" y="243.3">470R</text>
<text x="185.1" y="245.3">R10</text>
<text x="169.1" y="250.8">D8</text>
<text x="141.4" y="254.7">BC548</text>
<text x="93.4" y="258.5">2.2K</text>
<text x="94.1" y="260.6">R1</text>
<text x="141.1" y="262.3">Q2</text>
<text x="153.1" y="258.5">2.2K</text>
<text x="153.8" y="260.6">R2</text>
<text x="166.5" y="267.3">K1</text>
</g>
<g font-size="1.4" fill="#840000">
<text x="245.4" y="63.3">1</text>
<text x="251.7" y="63.3">2</text>
<text x="245.4" y="70.9">1</text>
<text x="251.7" y="70.9">2</text>
<text x="245.4" y="79.8">1</text>
<text x="251.7" y="79.8">2</text>
<text x="322.6" y="98.2" transform="rotate(-90 322.6 98.2)">3</text>
<text x="315.8" y="102.9">2</text>
<text x="322.6" y="105.8" transform="rotate(-90 322.6 105.8)">1</text>
<text x="311.4" y="112.8">1</text>
<text x="317.8" y="112.8">2</text>
<text x="166.6" y="167.4">2</text>
<text x="173" y="167.4">1</text>
<text x="166.6" y="180.1">2</text>
<text x="173" y="180.1">1</text>
<text x="166.6" y="191.6">2</text>
<text x="173" y="191.6">1</text>
<text x="166.6" y="203">2</text>
<text x="173" y="203">1</text>
<text x="166.6" y="214.4">2</text>
<text x="173" y="214.4">1</text>
<text x="166.6" y="224.6">2</text>
<text x="173" y="224.6">1</text>
<text x="166.6" y="236">2</text>
<text x="173" y="236">1</text>
<text x="166.6" y="247.4">2</text>
<text x="173" y="247.4">1</text>
<text x="78.7" y="254.4" transform="rotate(-90 78.7 254.4)">1</text>
<text x="139.7" y="254.4" transform="rotate(-90 139.7 254.4)">3</text>
<text x="78.7" y="262" transform="rotate(-90 78.7 262)">3</text>
<text x="82.2" y="259.1">2</text>
<text x="139.7" y="262" transform="rotate(-90 139.7 262)">1</text>
<text x="143.1" y="259.1">2</text>
</g>
<g font-size="1.4" fill="#008484">
<text x="329.5" y="91.1" transform="rotate(-90 329.5 91.1)">P2</text>
<text x="332" y="93.1" transform="rotate(-90 332 93.1)">CONN_2</text>
<text x="315.7" y="101.4">B</text>
<text x="321.1" y="98.3" transform="rotate(-90 321.1 98.3)">C</text>
<text x="321.1" y="105.9" transform="rotate(-90 321.1 105.9)">E</text>
<text x="271.1" y="123" transform="rotate(-90 271.1 123)">4Mhz</text>
<text x="77.2" y="254.5" transform="rotate(-90 77.2 254.5)">E</text>
<text x="82" y="257.6">B</text>
<text x="138.2" y="254.5" transform="rotate(-90 138.2 254.5)">C</text>
<text x="143" y="257.6">B</text>
<text x="77.2" y="262.2" transform="rotate(-90 77.2 262.2)">C</text>
<text x="138.2" y="262.1" transform="rotate(-90 138.2 262.1)">E</text>
<text x="164.8" y="264.7">CONN_3</text>
</g>
<g font-size="1.1" fill="#008484">
<text x="187" y="18.5">+5V</text>
<text x="337.8" y="23.3">+12V</text>
<text x="400.4" y="22.3">+5V</text>
<text x="350.1" y="25.1">PWR_FLAG</text>
<text x="359" y="40.3">PWR_FLAG</text>
<text x="297.2" y="85.6">+12V</text>
<text x="281" y="101.1">+5V</text>
<text x="259.4" y="131.5">+5V</text>
<text x="367.3" y="129">+5V</text>
</g>
<text font-size=".7" fill="#840000" x="271" y="124.3">2</text>
<text font-size=".5" fill="#840000" x="296" y="37.5">Mounting</text>
</svg>
